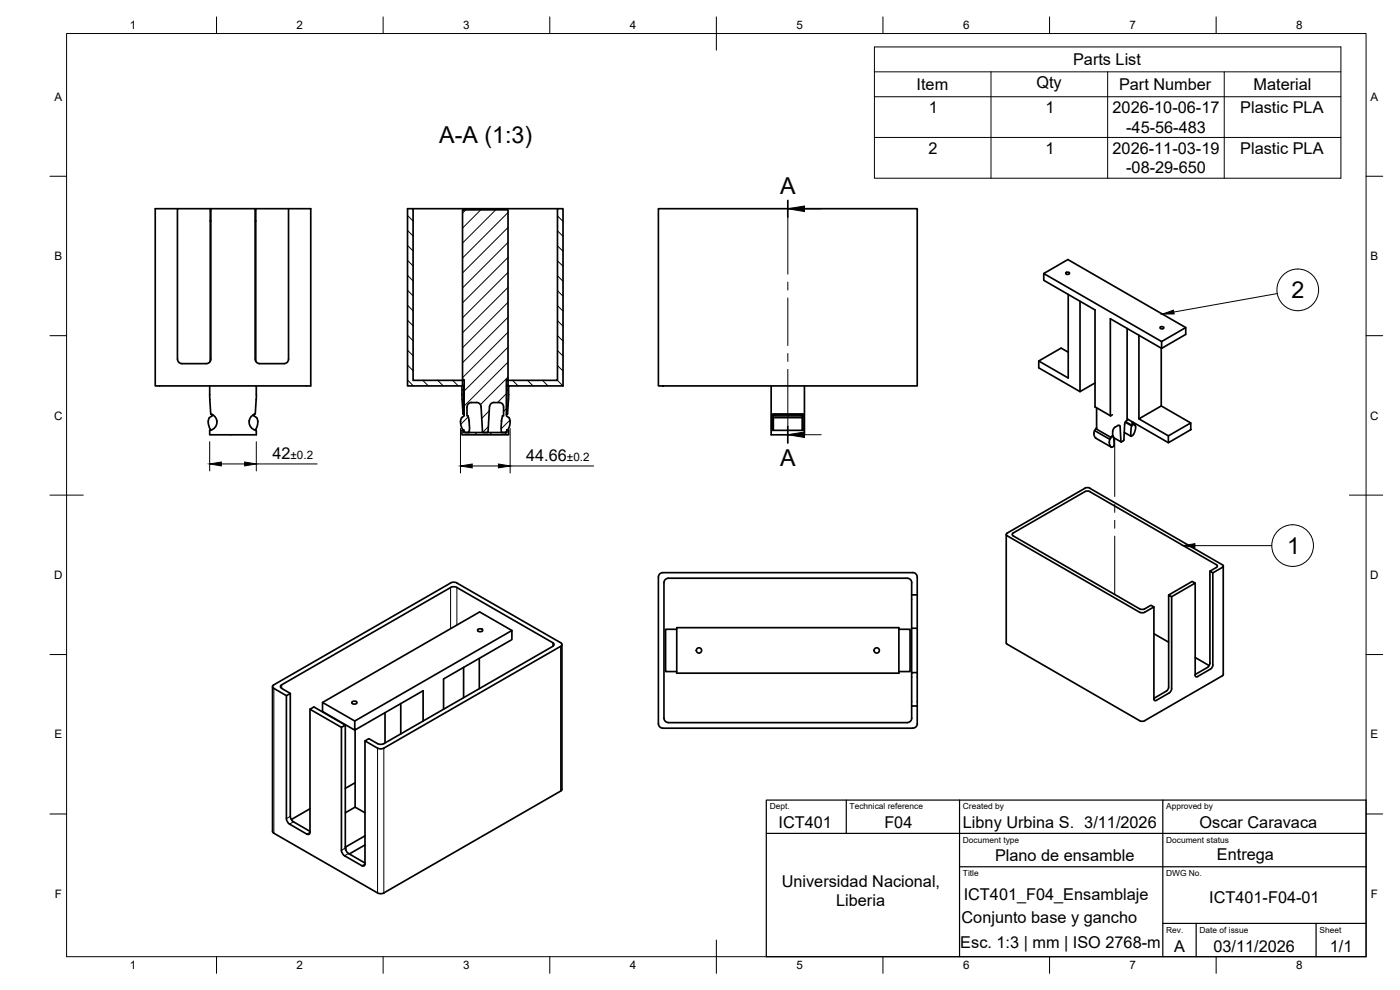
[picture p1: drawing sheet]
<svg xmlns="http://www.w3.org/2000/svg" width="420mm" height="297mm" viewBox="0 0 420 297" stroke-linecap="round" stroke-linejoin="round" font-family="sans-serif">
<!-- layer: Visible -->
<g fill="none" stroke="#000" stroke-width=".51">
<path d="M53.3 62.6h-6.7v53.2h46.7v-53.2h-16.7M63.1 66.3h.2M63.3 62.6h-10v45.2a1.34 1.34 0 0 0 1.3 1.3h7.3M63.3 62.6v45.2a1.34 1.34 0 0 1-1.4 1.3M63.3 63h-.2v45.4M63.3 62.6h13.3M76.6 62.6v45.2a1.34 1.34 0 0 0 1.3 1.3M76.6 63h.2v45.4M76.6 66.3h.2M86.6 62.6v45.2a1.34 1.34 0 0 1-1.3 1.3M124 62.6h43.3M197.6 62.6h77.7v53.2h-77.7z"/>
<path d="M313.2 82.1l7.3-4.2 35.4 20.4v2l-7.3 4.2M320 81.7h.6l.4 .4-.7 .2-.5-.2zM320.6 88.3v25.1l-8.9-5.1M324.1 90.4v27.1M338.3 98.5v27.2l12.3 7.1M348.3 98.1l.6-.1 .4 .4-.7 .3-.5-.3zM355.9 98.3l-7.3 4.2M62.9 115.8l.3 8.4 .4 .2v.4M76.9 115.8l-.3 8.4-.3 .2v.4M77.9 109.1h7.4M138.7 119.9l.3 4.3 .2 .1M138.7 119.9l-.1-4.1h-16.3v-53.2h1.7v51.5h14.8v1.4l.4 .3v8.5"/>
<path d="M138.8 114.1h.5M139.2 115.8h.1M152 115.8h.1M152 114.1h.5M152.6 118.4v-2.6h16.4v-53.2h-1.7v51.5h-14.8l-.1 1.5-.3 .2v8.5M152.7 118.4l-.4 5.8-.2 .1M231.4 115.8v14.7h10v-14.7M320.6 105.7l-2.1-1.3-6.8 3.9v2.1l12.4 7.1 4.5-2.6M341.8 100.6v25.1M348.5 104.5v17.3M62.5 126.5l.2 1.3 .6 1.2M63.2 129.1h-.3v1.4h14v-1.4h-.3"/>
<path d="M63.6 124.3a2.51 2.51 0 0 1 1.5 2.5 2.51 2.51 0 0 1-1.8 2.3M63.9 124.6l-1.1 .7-.3 1.2M65 126.2l.1 .2M74.8 126.2v.2M75.9 124.6l1.1 .7M76.3 124.3a2.51 2.51 0 0 0-1.5 2.5 2.51 2.51 0 0 0 1.8 2.3M77 125.3a3.6 3.6 0 0 1-.4 3.8M138.6 129.1l.6-.1v.8h12.9v-.8l.5 .1v1.4h-14zM139.2 124.3l.1 .1M140.1 122.1v2.7h.4a10.5 10.5 0 0 1 .2 5h-1.1l-.2-.3M140.2 122.1a1.34 1.34 0 0 1 1.3-1.3h1.5a1.29 1.29 0 0 1 1.4 1.2l.4 7.5 .3 .3h1.1l.3-.3M140.8 126.2v.2"/>
<path d="M150.5 126.2v.2M151.1 122.1v2.7h-.3a10.5 10.5 0 0 0-.2 5 1.97 1.97 0 0 0 2.2-1.7l.3-1.6-.4-1.2M151.1 122.1a1.3 1.3 0 0 0-1.3-1.3h-1.6a1.33 1.33 0 0 0-1.3 1.2l-.4 7.5M152.1 124.3l-.1 .1M152.7 125.3l-.7-.5v-10.9l.5-.2v-50.7h-13.7v50.7l.5 .2v10.9a2.8 2.8 0 0 0-.3 4.3l.4 .4M231.6 124.4h9.7M231.6 124.3v4.5l.2 .3h9.5v-4.8M232.1 124.4v.9h8.7v-.9l-.7 .4h-7.3M232.1 125.3v3.8M232.1 129l-.1-4.4 .5-.3 8.2 .1 .2 .2-.1 4.4M232.1 124.4l.7 .4M240.8 125.3v3.8"/>
<path d="M328.3 130l.1 .9 .5 .6 4.8 2.7 .6-.4-.2-2.9M328.5 129.2l-.2 .8M328.7 122.1l4.5 2.6M328.7 122.1l-.1-29.1-15.4-8.9v-2l35.4 20.4v2l-15.4-8.9v29.1l.6-.3M329.1 128.3l-.6 .9 4.6 2.6 .8-1-.8 .3-3.9-2.3M329.1 122.4v6.2M329.1 128.5l.2 .3M333.1 131.8a1.99 1.99 0 0 0 .4 2.3M333.9 130.8l.2 .1M334.2 131.3l2.2 1.3M337.4 129.7l2 1.2M337.7 126.7l1.9 1.1"/>
<path d="M337.8 126.5l2 1.2M338.6 125.9l-.6 .4-.4 .6-.3 5.1-.7 .6-.2-.1-.2-4.5-.2-.4-.5 .1a2.11 2.11 0 0 0-1.6 1.7v1.6l.2-.1M339.6 127.8l-.2 1.6 .1 1.5M339.8 126.5v1.2l-.2 .1M340 126.7l-.1 .6 .7 .2-.6-.3M340.6 127.5a2.96 2.96 0 0 1-1.1 3.4M350.6 130.8l6.8-3.9v2l-6.8 3.9zM357.4 126.9l-8.9-5.1-6.7 3.9 8.8 5.1M304 159.9l21.6-12.4 1.1-.2 38.4 22.1 .2 .2v.5l-2.2 1.3 .9 .5 2.8-1.6 .3-.2v-.5l-40.4-23.3-1.1 .2-23.5 13.6 .2 .7 39.8 22.9 .7 .2 .7-.2 2.8-1.6M304.1 159.9l-.3 .5 .3 .4M135.2 176.3l.8-.3 1.1 .3M135.2 176.3l-50.7 29.2"/>
<path d="M137.1 176.3l28.8 16.5 .3 .3v.6l-51 29.4M197.9 172.4l1-.6h75a1.33 1.33 0 0 1 1.4 1.4v5.3h-1.7v-3.7a1.33 1.33 0 0 0-1.3-1.3h-71.7a1.34 1.34 0 0 0-1.3 1.3v40.7a1.36 1.36 0 0 0 1.3 1.3h71.7a1.3 1.3 0 0 0 1.3-1.3v-3.7h1.7v5.3a1.36 1.36 0 0 1-1.4 1.4h-75a1.36 1.36 0 0 1-1.3-1.3v-44.1zM273.6 178.5v10M275.3 178.5v10M302 160.4l.1 32.8 40.3 23.2 1.1-.1 23.6-13.8v-32.7M304 160.8l38.1 21.9 1.1 .1 2.2-1.2 .9 .5 .1 27.9 .6 .1 3.9-2.2 .5-.5 .2-.7M350.7 178.5l7.1-4.1 .9 .5-7.1 4.1M358.7 174.9v28l.7 .1 3.9-2.2M363.1 171.4v27.6M364 171.9v27.6M143.4 188.9a.82 .82 0 0 1 .8-.3 .82 .82 0 0 1 .6 .7 .82 .82 0 0 1-.8 .3 .82 .82 0 0 1-.6-.7zM143.8 197.5v9.1"/>
<path d="M153.6 189.2l-9.6-5.6-47.2 27.2v2.7l9.7 5.6M168.2 192.8l-31.1-17.9-1.1-.2-.8 .2-53 30.6M168.2 193.9l-53 30.6M168.3 192.8l.4 .6-.4 .5M168.6 193.4l.1 43.4-.4 .6M203.1 188.8h-3.4v12.7h3.4M203.1 188.3h66.7v13.7h-66.7zM269.8 188.8h3.3v12.7h-3.3M346.3 190.1l4.4 2.6M358.7 197.3l4.2 2.4M363.1 199l-.2 .7-.5 .5-3.7 2.2M364 199.5l-.2 .7-.5 .5"/>
<path d="M81.8 206v43.6l31.5 18.3 1.2 .2 .7-.2M82.2 205.4l-.3 .3v.6l4.1 2.4M84.6 205.4l-.3 .3v.6l2.8 1.8M93 212.8l9.5 5.4 1.1-.6-9.4-5.5-1.2 .7v36.9l-.2 .6-.7-.1M96.8 210.8l9.7 5.5M102.5 218.2v37.3l.9 1.3 5.6 3.1 .5-.3v-.4v-36.9M103.6 217.6l.1 37.2 .9 1.3 4.9 2.8M105.6 210.6a.82 .82 0 0 1 .9-.3 .82 .82 0 0 1 .6 .7 .82 .82 0 0 1-.9 .3 .82 .82 0 0 1-.6-.7zM106.6 219v23.2M115.5 213.8v9.1M120.3 211.1v9.1M133.1 212.8v-9.1l20.5-11.8v-2.7l-47.1 27.1v2.8l20.5-11.9v9.1"/>
<path d="M139.1 200.2v9.1M273.6 201.8v-13.3h1.7v13.3M275.3 201.8v10M275.3 201.8h-1.7v10M351.6 206.7v-27.7l-.9-.5v27.7l-.2 .7-.5 .5-3.7 2.1M106.6 234.9l-3 1.6M115.2 223.1l-1.5 .2-3-1.7-1.2 .7 3.8 2.2 1.2 .2 .7-.2M168.2 237.4l-53 30.5M86.9 247.3l5.2 3M88.1 246.6l4.9 2.8M88.1 246.6l-.6-.6-.4-1.1v-36.8l-1.1 .6v36.9l.3 1.1 .6 .6M93 242.7l-5.6 3.2"/>
<path d="M103.6 254l.2 1M103.6 243.9l3-1.7 2.9 1.7M109.5 253.5l-4.7 2.7M109.5 250.8l-5.7 3.3"/>
<circle cx="209.8" cy="195.2" r=".79"/>
<circle cx="263.1" cy="195.2" r=".79"/>
</g>
<!-- layer: Tweak Trail -->
<path d="M334.5 131.5v17.5M334.5 151.3v2.4M334.5 156.1v2.4M334.5 160.9v17.5" fill="none" stroke="#000" stroke-width=".3"/>
<!-- layer: Visible Narrow -->
<g fill="none" stroke="#000" stroke-width=".3">
<path d="M135.2 176.3v12.3M137.1 176.3v11.2M165.9 192.8v1.1M168.2 193.9v43.5M82.2 206.6v43.4M84.5 205.5v1.1M113.3 224.5v43.4M115.2 224.5v43.4M87.1 244.9l-1.1 .7M88.1 246.6l-1.2 .7M93 249.7l-.9 .6M103.6 254.5l-1.1 .6"/>
<path d="M104.6 256.1l-1.2 .7M109.5 259.2l-.9 .5"/>
</g>
<!-- layer: BORDER -->
<g fill="none" stroke="#000" stroke-width=".3">
<path d="M20 10.1h390v276.9h-390zM65 5.1v5M115 5.1v5M165 5.1v5M215 5.1v10M265 5.1v5M315 5.1v5M365 5.1v5M15 52.9h5M410 52.9h5M15 100.7h5M410 100.7h5"/>
<path d="M15 148.6h10M405 148.6h10M15 196.4h5M410 196.4h5M15 244.2h5M410 244.2h5M65 287v5M115 287v5M165 287v5M215 282.1v9.9M265 287v5M315 287v5"/>
<path d="M365 287v5"/>
</g>
<!-- layer: TITLEBLOCK -->
<path d="M230 240.1h180v46.9h-180zM230 250h180M254 240.1v9.9M288 240.1v46.9M349 240.1v46.9M288 260.1h122M349 277.1h61M359 277.1v9.9M395 277.1v9.9" fill="none" stroke="#000" stroke-width=".36"/>
<!-- layer: Custom Tables -->
<path d="M262.4 14.1h140v39.4h-140zM262.4 21.6h140M262.4 29h140M297.4 21.6v31.9M332.4 21.6v31.9M367.4 21.6v31.9M262.4 41.2h140" fill="none" stroke="#000" stroke-width=".3"/>
<!-- layer: Balloons -->
<g fill="none" stroke="#000" stroke-width=".3">
<circle cx="389.5" cy="87" r="6.3"/>
<circle cx="387.9" cy="163.7" r="6.3"/>
</g>
<!-- layer: 0 -->
<path d="M348.8 94.2l3.4-1.1 .2 1.1zM355.1 163.7l3.5-.6v1.2z" fill="#000" stroke="#000" stroke-width=".3"/>
<path d="M383.3 88.1l-31 5.5M358.6 163.7h23.1" fill="none" stroke="#000" stroke-width=".3"/>
<!-- layer: Hatching -->
<g fill="none" stroke="#000" stroke-width=".3">
<path d="M122.3 78.1l1.7 1.7M122.3 73.6l1.7 1.7M122.3 69.2l1.7 1.6M122.3 64.7l1.7 1.6M139.8 63l-1 .9M144.3 63l-5.5 5.4M148.8 63l-10 9.9M152.5 63.7l-13.7 13.7M152.5 68.2l-13.7 13.7M152.5 72.7l-13.7 13.7M152.5 77.2l-13.7 13.7M167.3 78.2l1.7 1.7"/>
<path d="M167.3 73.8l1.7 1.6M167.3 69.2l1.7 1.7M167.3 64.8l1.7 1.6M122.3 96.1l1.7 1.7M122.3 91.6l1.7 1.7M122.3 87.1l1.7 1.7M122.3 82.6l1.7 1.7M152.5 81.7l-13.7 13.7M152.5 86.2l-13.7 13.7M152.5 90.7l-13.7 13.7M152.5 95.2l-13.7 13.6M152.5 99.7l-13.7 13.6"/>
<path d="M167.3 96.2l1.7 1.7M167.3 91.7l1.7 1.7M167.3 87.2l1.7 1.7M167.3 82.7l1.7 1.7M122.3 114.1l1.7 1.7M122.3 109.6l1.7 1.6M122.3 105.1l1.7 1.7M122.3 100.6l1.7 1.6M126.9 114.1l1.6 1.7M131.3 114.1l1.7 1.7M135.8 114.1l1.7 1.7M138.6 116.9l.6 .5"/>
<path d="M152 118.1l-2.7 2.7M152.1 116.9l.6 .5M152.5 104.1l-13.2 13.2M152.5 108.6l-13.2 13.2M152.5 113.1l-8.3 8.3M153.8 114.1l1.7 1.7M158.3 114.1l1.7 1.7M162.8 114.1l1.6 1.7M167.3 114.1l1.6 1.7M167.3 109.7l1.7 1.6M167.3 105.2l1.7 1.6M167.3 100.7l1.7 1.6"/>
<path d="M138.6 130.4h.1M138.8 121.6l.4 .3M140.5 125.1l-2.2 2.2M140.9 129.2l-.6 .6M142.5 129.8l.7 .6M146.6 128l-1.7 1.7M146.8 123.3l-2.2 2.2M147 129.8l.7 .6M151.5 129.8l.7 .6M152 122.6l-.8 .9M152.1 121.4l.4 .4M153 126.1l-2.6 2.6"/>
</g>
<!-- layer: Section Lines -->
<path d="M236.4 60.1v5M236.4 127.9v5" fill="none" stroke="#000" stroke-width=".51"/>
<path d="M236.4 65.1v17.2M241.4 62.6h5M236.4 84.6v2.4M236.4 89.4v14.3M236.4 106.1v2.3M236.4 110.8v17.1M241.4 130.4h5" fill="none" stroke="#000" stroke-width=".3"/>
<path d="M236.4 62.6l5-.8v1.7zM236.4 130.4l5-.8v1.7z" fill="#000" stroke="#000" stroke-width=".3"/>
<!-- layer: FD_Dimensions -->
<path d="M62.9 132.5v8.8M66.4 139.2h7M76.9 132.5v8.8M76.9 139.2h18.3M138.2 128.6v13.3M141.7 139.8h7.9M153.1 128.6v13.3M153.1 139.8h25.1" fill="none" stroke="#000" stroke-width=".3"/>
<path d="M62.9 139.2l3.5-.6v1.2zM73.4 138.6l3.5 .6-3.5 .6zM138.2 139.8l3.5-.6v1.2zM149.6 139.2l3.5 .6-3.5 .6z" fill="#000" stroke="#000" stroke-width=".3"/>
<g font-size="7">
<text x="131.8" y="42.9">A-A (1:3)</text>
<text x="234.1" y="58.1">A</text>
<text x="387.6" y="89.5">2</text>
<text x="234.1" y="139.9">A</text>
<text x="386.2" y="166.2">1</text>
</g>
<g font-size="4.9">
<text x="322.1" y="19.5">Parts List</text>
<text x="275.1" y="27">Item</text>
<text x="311" y="26.6">Qty</text>
<text x="335.8" y="27">Part Number</text>
<text x="376.2" y="27">Material</text>
<text x="278.7" y="33.9">1</text>
<text x="313.7" y="33.9">1</text>
<text x="333.9" y="33.9">2026-10-06-17</text>
<text x="372.2" y="33.9">Plastic PLA</text>
<text x="338" y="39.8">-45-56-483</text>
<text x="278.6" y="46.2">2</text>
<text x="313.7" y="46.2">1</text>
<text x="333.9" y="46.2">2026-11-03-19</text>
<text x="372.2" y="46.2">Plastic PLA</text>
<text x="338" y="52">-08-29-650</text>
<text x="81.8" y="137.8">42</text>
<text x="157.9" y="138.4">44.66</text>
<text x="233.7" y="248.3">ICT401</text>
<text x="265.4" y="248.4">F04</text>
<text x="289" y="248.5">Libny Urbina S. 3/11/2026</text>
<text x="360" y="248.4">Oscar Caravaca</text>
<text x="365.2" y="257.9">Entrega</text>
<text x="298.6" y="258.3">Plano de ensamble</text>
<text x="234.6" y="266.1">Universidad Nacional,</text>
<text x="251" y="271.9">Liberia</text>
<text x="289.2" y="270.1">ICT401_F04_Ensamblaje</text>
<text x="362.9" y="270.8">ICT401-F04-01</text>
<text x="288.6" y="276.8">Conjunto base y gancho</text>
<text x="288.2" y="284.3">Esc. 1:3 | mm | ISO 2768-m</text>
<text x="352.3" y="285.7">A</text>
<text x="364.2" y="285.6">03/11/2026</text>
<text x="399.1" y="285.7">1/1</text>
</g>
<g font-size="3.5">
<text x="39" y="8.8">1</text>
<text x="89" y="8.8">2</text>
<text x="139" y="8.8">3</text>
<text x="189" y="8.8">4</text>
<text x="239" y="8.8">5</text>
<text x="289" y="8.8">6</text>
<text x="339" y="8.8">7</text>
<text x="389" y="8.8">8</text>
<text x="16.3" y="30.2">A</text>
<text x="411.3" y="30.2">A</text>
<text x="16.3" y="78">B</text>
<text x="411.3" y="78">B</text>
<text x="16.2" y="125.9">C</text>
<text x="411.2" y="125.9">C</text>
<text x="87.2" y="137.8">±0.2</text>
<text x="170.2" y="138.4">±0.2</text>
<text x="16.2" y="173.7">D</text>
<text x="411.2" y="173.7">D</text>
<text x="16.3" y="221.6">E</text>
<text x="411.3" y="221.6">E</text>
<text x="16.4" y="269.4">F</text>
<text x="411.4" y="269.4">F</text>
<text x="39" y="290.8">1</text>
<text x="89" y="290.8">2</text>
<text x="139" y="290.8">3</text>
<text x="189" y="290.8">4</text>
<text x="239" y="290.8">5</text>
<text x="289" y="290.8">6</text>
<text x="339" y="290.8">7</text>
<text x="389" y="290.8">8</text>
</g>
<g font-size="2.5">
<text x="231" y="242.9">Dept.</text>
<text x="255" y="242.9">Technical reference</text>
<text x="289" y="242.9">Created by</text>
<text x="350" y="242.9">Approved by</text>
<text x="289" y="252.8">Document type</text>
<text x="350" y="252.8">Document status</text>
<text x="289" y="262.9">Title</text>
<text x="350" y="262.9">DWG No.</text>
<text x="350" y="279.9">Rev.</text>
<text x="360" y="279.9">Date of issue</text>
<text x="396" y="279.9">Sheet</text>
</g>
</svg>
